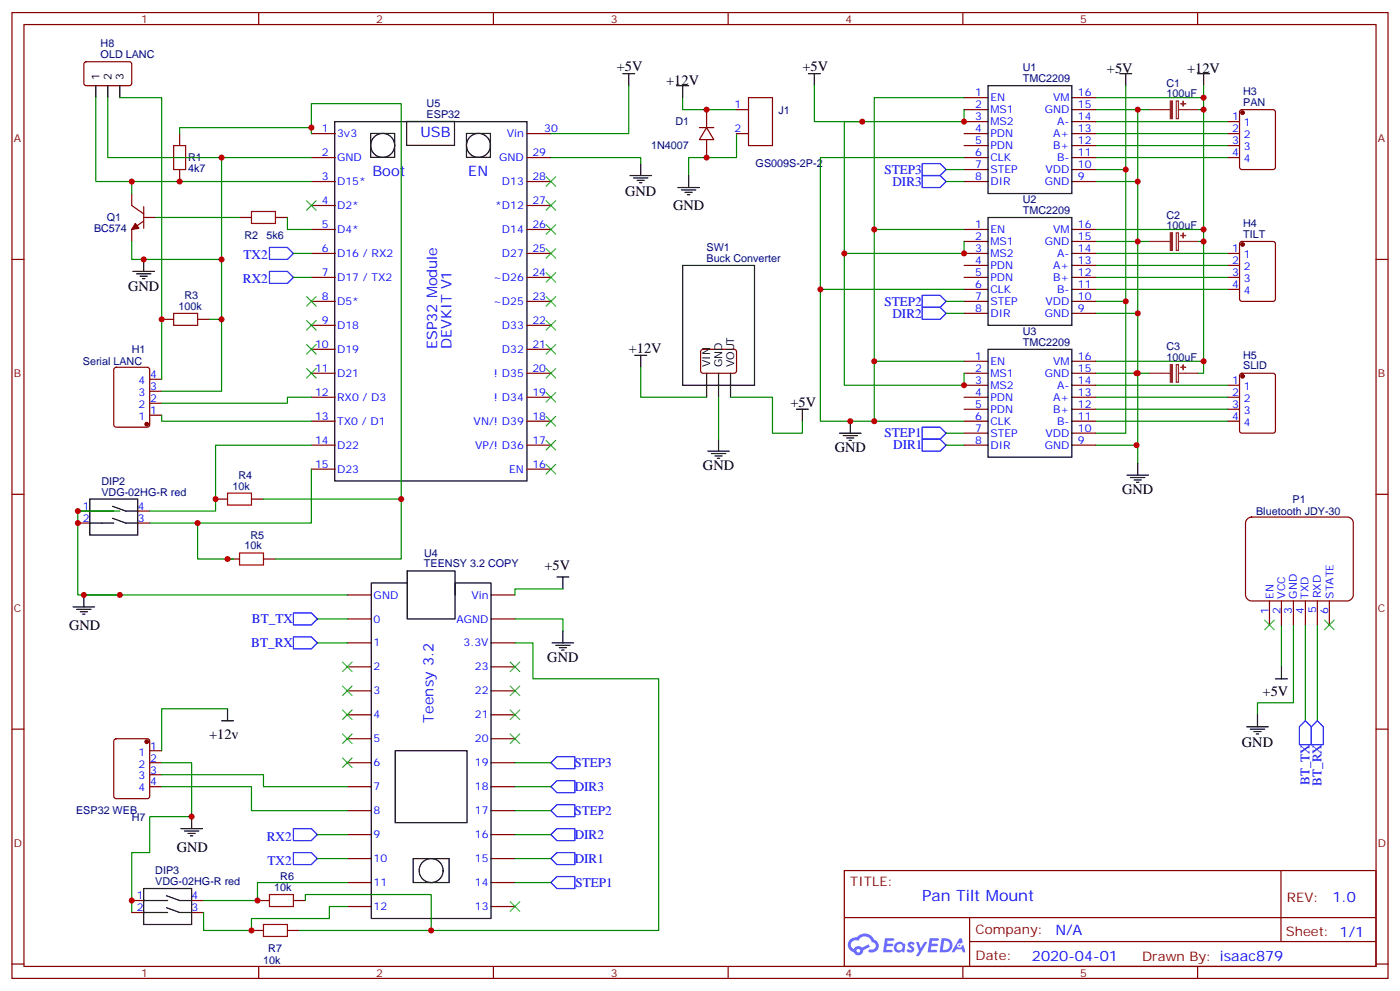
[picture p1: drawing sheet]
<svg xmlns="http://www.w3.org/2000/svg" width="412mm" height="292mm" viewBox="0 0 412 292" stroke-linecap="round" stroke-linejoin="round" font-family="sans-serif">
<g fill="none" stroke="#870000" stroke-width=".35">
<path d="M3.5 3.7h405.4v284.3h-405.4zM7.1 7.2h398.2v277.3h-398.2zM76.2 3.7v3.5M145.3 3.7v3.5M214.5 3.7v3.5M283.6 3.7v3.5M352.8 3.7v3.5M3.5 76.4h3.6M405.3 76.4h3.6M3.5 145.5h3.6M405.3 145.5h3.6M3.5 214.7h3.6"/>
<path d="M405.3 214.7h3.6M248.7 256.3h156.6v28.2h-156.6zM377.3 256.3v20.9M248.7 270.1h156.5M285.6 277.2h119.6M285.6 270.1v14.2M3.5 283.8h3.6M76.2 284.5v3.5M145.3 284.5v3.5M214.5 284.5v3.5M283.6 284.5v3.5M352.8 284.5v3.5"/>
<path d="M405.3 283.8h3.6"/>
</g>
<g fill="#5487ff">
<path d="M267.7 277.5a1.22 1.22 0 0 1 1.7 .2l-.4 .6a.47 .47 0 0 0-.3-.4 .47 .47 0 0 0-.5 .2l.1 .2a1.14 1.14 0 0 1 .8 1.8 1.14 1.14 0 0 1-1.9 0l-.2-.2 .5-.6 .7 .5a.29 .29 0 0 0 .3-.3 .29 .29 0 0 0-.2-.3 1.04 1.04 0 0 1-.6-1.7z"/>
<path d="M260.7 276.2h2.4l.3 .2-.2 .5-1.8 .1-.1 .8h1.5l.3 .4-.3 .4h-1.6l-.2 1.1h1.7l.2 .3-.2 .3-2.6 .1z"/>
<path d="M273.8 276.2h2.4l.3 .2-.1 .5-1.8 .1-.2 .8h1.6l.3 .4-.4 .4-1.6-.1-.1 1.1 1.7 .1 .2 .3-.2 .3-2.6 .1z"/>
<path d="M282.6 276.2h.7l.3 1.3-.6 .3a.69 .69 0 0 0-1 .3 .69 .69 0 0 0 .4 .9 .69 .69 0 0 0 .9-.6l.5-.2 .6 2.2h-.8l-.2-.9h-1.8l-.5 .9h-.8z"/>
<path d="M269.8 277.3h.8l.6 1.8 1.1-1.8h.9l-2.6 4.2h-.8l.9-1.5z"/>
<path d="M277.4 276.2l-.6 4.2h1.3a2.11 2.11 0 0 0 2.5-2.1 2.11 2.11 0 0 0-2.5-2.1zM278.1 277a1.39 1.39 0 0 1 1.7 1.4 1.39 1.39 0 0 1-1.8 1.2h-.3z"/>
<path d="M263.7 277.8a1.54 1.54 0 0 0-.1 2.2 1.54 1.54 0 0 0 2.2 .1l.6 .3 .3-2.3-.2-.3h-.4a1.49 1.49 0 0 0-2.4 0zM264 278.8a.94 .94 0 0 1 1.8 0 .94 .94 0 0 1-1.8 0z"/>
<path d="M250.4 276.6a2.18 2.18 0 0 0 1.1 3.7 1.44 1.44 0 0 0 1.6 .9 1.44 1.44 0 0 0 1.2-1.4l2-1.1-.5-.7-1.9 1a1.47 1.47 0 0 0-2.4 .4 1.39 1.39 0 0 1-.7-1.9 1.39 1.39 0 0 1 2-.5 2.12 2.12 0 0 1 2.2-1.3 2.12 2.12 0 0 1 1.9 1.7 1.14 1.14 0 0 1 1.1 1.4 1.14 1.14 0 0 1-1.7 .7 .43 .43 0 0 0-.5 .4 .43 .43 0 0 0 .4 .5 1.98 1.98 0 0 0 2.5-1.2 1.98 1.98 0 0 0-1.2-2.6 3.1 3.1 0 0 0-5.3-.6l-.9 .1zM252.3 279.9a.55 .55 0 0 1 1.1 0 .55 .55 0 0 1-1.1 0z"/>
<circle cx="282.6" cy="278.3" r=".26"/>
</g>
<g fill="none" stroke="#008700" stroke-width=".35">
<path d="M28.2 28.8v24.6h10.6M31.7 28.8v17.6h60M35.3 28.8h12.3v82.9M52.9 39.3v-1.7h38.8v1.7M91.7 37.6v-7.1h26.5v134.1h-37.1M185.2 25.2v14.1h-22.9M201.1 28.8v3.5h15.9M217 39.3v7.1h-14.2v5.3M239.9 25.2v10.6h14.1M284 28.8h-26.5v77.6h26.5M284 32.3v3.5h-35.3v77.6h35.3v-3.5M322.8 28.8h31.7v77.6h-31.7"/>
<path d="M322.8 32.3h12.3v38.8h-12.3M322.8 35.8h38.8M322.8 39.3h38.8M331.6 25.2v24.7M335.1 32.3h3.6M352.8 32.3h1.7M354.5 25.2v3.6M65.3 46.4v30h-26.5v-5.3M91.7 53.4h-52.9v3.6M162.3 46.4h26.4v1.8M278.7 53.4h5.3M278.7 49.9h5.3"/>
<path d="M284 46.4h-42.3v77.6h42.3M322.8 49.9h8.8v77.6h-8.8M322.8 53.4h12.3M322.8 42.9h38.8M322.8 46.4h38.8M45.9 64h24.7M65.3 76.4v38.8h-17.7M84.7 64v3.6h7M86.4 74.6h5.3M257.5 67.6h26.5M284 71.1v3.5h-35.3M322.8 67.6h31.7"/>
<path d="M322.8 74.6h38.8M322.8 78.1h38.8M338.7 71.1h-3.6v38.8h-12.3M352.8 71.1h1.7M61.7 94h3.6M86.4 81.7h5.3M241.7 85.2h42.3M278.7 92.3h5.3M278.7 88.7h5.3M322.8 88.7h8.8M322.8 92.3h12.3M322.8 81.7h38.8"/>
<path d="M322.8 85.2h38.8M91.7 116.9h-7v1.8h-37.1M188.7 108.1v8.8h19.4M211.7 116.9v12.4M215.2 116.9h12.3v10.6h8.9v-3.5M257.5 106.4v17.6M322.8 113.4h38.8M322.8 116.9h38.8M334.8 109.9h.3v21.2h-12.3M335.1 109.9h3.6M354.5 106.4v3.5h-1.7M47.6 122.2v1.8h44.1"/>
<path d="M91.7 131.1h-28.2v19.4h-19.4M91.7 138.1v15.9h-47.6M278.7 131.1h5.3M278.7 127.5h5.3M322.8 120.5h38.8M322.8 124h38.8M334.8 131.1h.3v5.2M35.3 150.5h-12.4v24.7h12.4M58.2 154v10.6h10.6M77.6 146.9h40.6M24.7 175.2h77.6M165.8 173.4h-14.1v1.8"/>
<path d="M93.5 182.2h8.8M93.5 189.3h8.8M151.7 182.2h14.1v3.5M151.7 189.3h5.3v10.5h37v74.1h-105.8M377.5 184v12.3M381 184v22.9h-10.6v3.5M384.5 184v28.2M388.1 184v28.2M67 208.7h-19.4v12.3M47.6 224.5h8.8v15.9h-12.3v10.6h-5.3v17.6M47.6 231.6h26.5v7.1h28.2M47.6 228.1h30v3.5h24.7"/>
<path d="M151.7 224.5h10.6M151.7 231.6h10.6M151.7 238.7h10.6M93.5 245.7h8.8M93.5 252.8h8.8M102.3 259.8h-26.5v5.3h-15.8M151.7 245.7h10.6M151.7 252.8h10.6M151.7 259.8h10.6M90 265.1v-1.8h37v10.6M102.3 266.9h-5.3v3.5h-22.9v3.5h-14.1v-5.3"/>
</g>
<g fill="none" stroke="#870000" stroke-width=".35">
<path d="M24.9 18.4l.5-.2h13l.4 .7-.1 5.9-.6 .4h-13l-.4-.7v-5.6zM52.9 39.3v3.6M91.7 39.3h7.1M155.2 39.3h7.1M206 37.6h4.3M208.1 37.6l2.2 3.5h-4.3zM208.1 32.3v5.3M217 32.3h3.5M217 39.3h3.5M220.5 28.8h7v14.1h-7zM284 28.8h7M284 32.3h7"/>
<path d="M284 39.3h7M284 35.8h7M315.7 28.8h7.1M315.7 32.3h7.1M315.7 39.3h7.1M315.7 35.8h7.1M361.6 39.3h3.5M361.6 35.8h3.5M365.4 32.5l.4-.2h9.2l.7 .4v16.5l-.5 .7h-9.4l-.6-.4-.1-16.5zM38.8 57v3.5l3.5 2.5M52.9 49.9v3.5M91.7 46.4h7.1"/>
<path d="M91.7 53.4h7.1M155.2 46.4h7.1M155.2 53.4h7.1M208.1 41.1v5.3M284 42.9h7M284 46.4h7M284 53.4h7M284 49.9h7M315.7 42.9h7.1M315.7 46.4h7.1M315.7 53.4h7.1M315.7 49.9h7.1"/>
<path d="M361.6 42.9h3.5M361.6 46.4h3.5M42.3 65.1l-3.5 2.5v3.5M42.3 64h3.6M42.3 60.9v6.3M70.6 64h3.5M81.1 64h3.6M91.7 74.6h7.1M91.7 67.6h7.1M91.7 60.5h7.1M155.2 74.6h7.1M155.2 67.6h7.1"/>
<path d="M155.2 60.5h7.1M284 74.6h7M284 78.1h7M284 67.6h7M284 71.1h7M315.7 74.6h7.1M315.7 78.1h7.1M315.7 67.6h7.1M315.7 71.1h7.1M361.6 74.6h3.5M361.6 78.1h3.5M365.4 71.3l.4-.2h9.2l.7 .4v16.5l-.5 .7h-9.4l-.6-.4-.1-16.5z"/>
<path d="M47.6 94h3.6M58.2 94h3.5M91.7 81.7h7.1M91.7 95.8h7.1M91.7 88.7h7.1M155.2 81.7h7.1M155.2 95.8h7.1M155.2 88.7h7.1M284 81.7h7M284 85.2h7M284 88.7h7M284 92.3h7"/>
<path d="M315.7 81.7h7.1M315.7 85.2h7.1M315.7 88.7h7.1M315.7 92.3h7.1M361.6 81.7h3.5M361.6 85.2h3.5M33.7 108.3l.5-.2h9.2l.6 .5 .1 16.5-.5 .6-9.4 .1-.6-.5-.1-16.5zM44.1 118.7h3.5M44.1 115.2h3.5M44.1 111.7h3.5M91.7 116.9h7.1M91.7 109.9h7.1"/>
<path d="M91.7 102.8h7.1M155.2 116.9h7.1M155.2 109.9h7.1M155.2 102.8h7.1M206.6 103l.5-.2 9.4 .1 .5 .6-.1 6-.6 .4-9.5-.1-.4-.6v-5.7zM284 113.4h7M284 116.9h7M284 109.9h7M284 106.4h7M315.7 113.4h7.1M315.7 116.9h7.1M315.7 109.9h7.1"/>
<path d="M315.7 106.4h7.1M361.6 113.4h3.5M361.6 116.9h3.5M365.4 110.1l.4-.2h9.2l.7 .4v16.5l-.5 .7h-9.4l-.6-.4-.1-16.5zM44.1 122.2h3.5M91.7 124h7.1M91.7 138.1h7.1M91.7 131.1h7.1M155.2 124h7.1M155.2 138.1h7.1M155.2 131.1h7.1M284 120.5h7"/>
<path d="M284 124h7M284 131.1h7M284 127.5h7M315.7 120.5h7.1M315.7 124h7.1M315.7 131.1h7.1M315.7 127.5h7.1M361.6 120.5h3.5M361.6 124h3.5M22.9 154h3.6M22.9 150.5h3.6M40.6 154h3.5"/>
<path d="M40.6 150.5h3.5M63.5 146.9h3.5M74.1 146.9h3.5M367.5 152.7l1.2-.5h28.2a1.76 1.76 0 0 1 1.7 1.8v21.2a1.89 1.89 0 0 1-1.7 1.7h-28.2a1.89 1.89 0 0 1-1.8-1.7v-21.2zM67 164.6h3.6M77.6 164.6h3.5M102.3 175.2h7.1M144.6 175.2h7.1M373.9 176.9v7.1M377.5 176.9v7.1M381 176.9v7.1M384.5 176.9v7.1"/>
<path d="M388.1 176.9v7.1M391.6 176.9v7.1M102.3 189.3h7.1M102.3 196.3h7.1M102.3 182.2h7.1M144.6 189.3h7.1M144.6 196.3h7.1M144.6 182.2h7.1M33.7 217.7l.5-.2h9.2l.6 .4 .1 16.5-.5 .7h-9.4l-.6-.4-.1-16.5zM102.3 203.4h7.1M102.3 210.4h7.1M102.3 217.5h7.1"/>
<path d="M144.6 203.4h7.1M144.6 210.4h7.1M144.6 217.5h7.1M44.1 224.5h3.5M44.1 231.6h3.5M44.1 221h3.5M44.1 228.1h3.5M102.3 224.5h7.1M102.3 231.6h7.1M102.3 238.7h7.1M144.6 224.5h7.1M144.6 231.6h7.1"/>
<path d="M144.6 238.7h7.1M102.3 245.7h7.1M102.3 252.8h7.1M102.3 259.8h7.1M144.6 245.7h7.1M144.6 252.8h7.1M144.6 259.8h7.1M38.8 268.6h3.5M38.8 265.1h3.5M56.4 268.6h3.6M56.4 265.1h3.6M74.1 273.9h3.5"/>
<path d="M75.8 265.1h3.6M84.7 273.9h3.5M86.4 265.1h3.6M102.3 266.9h7.1M144.6 266.9h7.1"/>
</g>
<g fill="none" stroke="#000" stroke-width=".35">
<path d="M28.2 25.2v3.6M31.7 25.2v3.6M35.3 25.2v3.6M98.6 35.8h56.6v105.8h-56.6zM109.2 39.3h7v7h-7zM119.8 35.8h14.1v7h-14.1zM137.4 39.3h7.1v7h-7.1zM183.4 21.7h3.6M185.2 21.7v3.5M199.3 25.2h3.5M201.1 25.2v3.6M238.1 21.7h3.6"/>
<path d="M239.9 21.7v3.5M291 25.2h24.7v31.8h-24.7zM329.8 21.7h3.6M331.6 21.7v3.5M352.8 21.7h3.5M354.5 21.7v3.5M185.6 51.7h6.3M186.6 52.4h4.3M187.7 53.1h2.1M188.4 53.8h.7M188.7 48.2v3.5M199.7 55.2h6.3"/>
<path d="M200.7 55.9h4.3M201.8 56.6h2.1M202.5 57.3h.7M202.8 51.7v3.5M39.2 79.9h6.3M42.3 76.4v3.5M201.1 78.1h21.1v35.3h-21.1zM291 64h24.7v31.8h-24.7zM40.2 80.6h4.2M41.3 81.3h2.1M42 82h.7M187 104.6h3.5"/>
<path d="M188.7 104.6v3.5M208.1 109.9v7M211.7 109.9v7M215.2 109.9v7M291 102.8h24.7v31.8h-24.7zM208.5 132.8h6.3M209.5 133.5h4.3M210.6 134.2h2.1M211.3 134.9h.7M211.7 129.3v3.5M234.6 120.5h3.5M236.4 120.5v3.5"/>
<path d="M247.3 127.5h6.3M248.4 128.2h4.2M249.4 128.9h2.1M250.1 129.6h.7M250.5 124v3.5M332 139.9h6.3M335.1 136.3v3.6M26.5 146.9h14.1v10.6h-14.1zM26.5 150.5h7M26.5 154h7M33.2 149l3.8 1.5h3.6M33.2 152.6l3.8 1.4h3.6"/>
<path d="M333 140.6h4.3M334.1 141.3h2.1M334.8 142h.7M21.5 178.7h6.4M22.6 179.4h4.2M24.7 175.2v3.5M119.9 168.1h14.2v14.1h-14.2zM119.9 171.6h-10.5v98.8h35.2v-98.8h-10.5v3.6M164 169.9h3.6M165.8 169.9v3.5M23.6 180.1h2.2M24.3 180.8h.7"/>
<path d="M162.6 189.3h6.4M163.7 190h4.2M164.7 190.7h2.2M165.5 191.4h.7M165.8 185.7v3.6M375.7 199.8h3.5M377.5 196.3v3.5M65.3 212.2h3.5M67 208.7v3.5M367.2 214h6.4M368.3 214.7h4.2M369.4 215.4h2.1"/>
<path d="M370.1 216.1h.7M370.4 210.4v3.6M116.4 221h21.2v21.2h-21.2zM53.3 243.9h6.3M54.3 244.7h4.3M55.4 245.4h2.1M56.1 246.1h.7M56.4 240.4v3.5M121.7 252.8h10.6v7h-10.6zM42.3 261.6h14.1v10.6h-14.1zM42.3 265.1h7.1M42.3 268.6h7.1"/>
<path d="M49 263.7l3.9 1.4h3.5M49 267.2l3.9 1.4h3.5"/>
<circle cx="112.7" cy="42.8" r="3.5"/>
<circle cx="140.9" cy="42.8" r="3.5"/>
<circle cx="127" cy="256.3" r="3.5"/>
</g>
<g fill="#870000" stroke="#870000" stroke-width=".35">
<path d="M39.9 65.8l1 1.4-2.1 .4z"/>
<circle cx="366" cy="33.2" r=".53"/>
<circle cx="366" cy="72" r=".53"/>
<circle cx="366" cy="110.8" r=".53"/>
<circle cx="43.2" cy="124.9" r=".53"/>
<circle cx="43.2" cy="218.4" r=".53"/>
</g>
<g fill="none" stroke="#00f" stroke-width=".35">
<path d="M271.6 48.2h5.3l1.8 1.7-1.8 1.8h-5.3zM271.6 51.7h5.3l1.8 1.7-1.8 1.8h-5.3zM79.4 79.9h5.3l1.7 1.8-1.7 1.7h-5.3zM79.4 72.8h5.3l1.7 1.8-1.7 1.8h-5.3zM271.6 87h5.3l1.8 1.7-1.8 1.8h-5.3zM271.6 90.5h5.3l1.8 1.8-1.8 1.7h-5.3zM271.6 125.8h5.3l1.8 1.7-1.8 1.8h-5.3zM271.6 129.3h5.3l1.8 1.8-1.8 1.7h-5.3zM86.4 187.5h5.3l1.8 1.8-1.8 1.7h-5.3zM86.4 180.4h5.3l1.8 1.8-1.8 1.8h-5.3zM382.8 214l1.7-1.8 1.8 1.8v5.3h-3.5zM386.3 214l1.8-1.8 1.7 1.8v5.3h-3.5z"/>
<path d="M162.3 238.7l1.7-1.8h5.3v3.5h-5.3zM162.3 231.6l1.7-1.8h5.3v3.6h-5.3zM162.3 224.5l1.7-1.7h5.3v3.5h-5.3zM86.4 243.9h5.3l1.8 1.8-1.8 1.8h-5.3zM86.4 251h5.3l1.8 1.8-1.8 1.7h-5.3zM162.3 252.8l1.7-1.8h5.3v3.5h-5.3zM162.3 245.7l1.7-1.8h5.3v3.6h-5.3zM164 258.1h5.3v3.5h-5.3l-1.7-1.8z"/>
</g>
<path d="M338.7 32.3h6M346.5 29.7h.6v5.2h-.6zM347.1 32.3h5.7M338.7 71.1h6M346.5 68.5h.6v5.2h-.6zM347.1 71.1h5.7M338.7 109.9h6M346.5 107.4h.6v5.1h-.6zM347.1 109.9h5.7" fill="none" stroke="#8c2424" stroke-width=".35"/>
<g fill="#8c2424" stroke="#8c2424" stroke-width=".35">
<path d="M344.7 29.7h.7v5.2h-.7z"/>
<path d="M348.5 29.8v1.4z"/>
<path d="M347.8 30.5l1.4 .1z"/>
<path d="M344.7 68.5h.7v5.2h-.7z"/>
<path d="M348.5 68.6v1.4z"/>
<path d="M347.8 69.3l1.4 .1z"/>
<path d="M344.7 107.4h.7v5.1h-.7z"/>
<path d="M348.5 107.4v1.4z"/>
<path d="M347.8 108.1l1.4 .1z"/>
</g>
<path d="M51.2 42.9h3.5v7h-3.5zM74.1 62.3h7v3.5h-7zM51.2 92.3h7v3.5h-7zM67 145.2h7.1v3.5h-7.1zM70.6 162.8h7v3.5h-7zM77.6 272.2h7.1v3.5h-7.1zM79.4 263.3h7v3.6h-7z" fill="none" stroke="#a10000" stroke-width=".35"/>
<g fill="none" stroke="#3c3" stroke-width=".35">
<path d="M90.3 59.1l2.8 2.8M93.1 59.1l-2.8 2.8M160.9 52l2.8 2.9M160.9 59.1l2.8 2.8M163.7 52l-2.8 2.9M163.7 59.1l-2.8 2.8M160.9 66.1l2.8 2.9M160.9 73.2l2.8 2.8M163.7 66.1l-2.8 2.9M163.7 73.2l-2.8 2.8M90.3 94.4l2.8 2.8M90.3 87.3l2.8 2.8"/>
<path d="M93.1 94.4l-2.8 2.8M93.1 87.3l-2.8 2.8M160.9 87.3l2.8 2.8M160.9 94.4l2.8 2.8M160.9 80.3l2.8 2.8M163.7 87.3l-2.8 2.8M163.7 94.4l-2.8 2.8M163.7 80.3l-2.8 2.8M90.3 108.5l2.8 2.8M90.3 101.4l2.8 2.8M93.1 108.5l-2.8 2.8M93.1 101.4l-2.8 2.8"/>
<path d="M160.9 101.4l2.8 2.8M160.9 115.5l2.8 2.9M160.9 108.5l2.8 2.8M163.7 101.4l-2.8 2.8M163.7 115.5l-2.8 2.9M163.7 108.5l-2.8 2.8M160.9 136.7l2.8 2.8M160.9 122.6l2.8 2.8M160.9 129.6l2.8 2.9M163.7 136.7l-2.8 2.8M163.7 122.6l-2.8 2.8M163.7 129.6l-2.8 2.9"/>
<path d="M100.9 194.9l2.8 2.8M103.7 194.9l-2.8 2.8M150.3 194.9l2.8 2.8M153.1 194.9l-2.8 2.8M372.5 182.6l2.9 2.8M375.4 182.6l-2.9 2.8M390.2 182.6l2.8 2.8M393 182.6l-2.8 2.8M100.9 202l2.8 2.8M100.9 209l2.8 2.8M100.9 216.1l2.8 2.8M103.7 202l-2.8 2.8"/>
<path d="M103.7 209l-2.8 2.8M103.7 216.1l-2.8 2.8M150.3 202l2.8 2.8M150.3 209l2.8 2.8M150.3 216.1l2.8 2.8M153.1 202l-2.8 2.8M153.1 209l-2.8 2.8M153.1 216.1l-2.8 2.8M100.9 223.1l2.8 2.9M103.7 223.1l-2.8 2.9M150.3 265.5l2.8 2.8M153.1 265.5l-2.8 2.8"/>
</g>
<g fill="#c00">
<circle cx="354.5" cy="106.4" r=".88"/>
<circle cx="354.5" cy="32.3" r=".88"/>
<circle cx="354.5" cy="67.6" r=".88"/>
<circle cx="334.8" cy="131.1" r=".88"/>
<circle cx="334.8" cy="109.9" r=".88"/>
<circle cx="335.1" cy="92.3" r=".88"/>
<circle cx="335.1" cy="71.1" r=".88"/>
<circle cx="331.6" cy="88.7" r=".88"/>
<circle cx="354.5" cy="28.8" r=".88"/>
<circle cx="335.1" cy="53.4" r=".88"/>
<circle cx="331.6" cy="49.9" r=".88"/>
<circle cx="335.1" cy="32.3" r=".88"/>
<circle cx="354.5" cy="71.1" r=".88"/>
<circle cx="335.1" cy="109.9" r=".88"/>
<circle cx="52.9" cy="53.4" r=".88"/>
<circle cx="38.8" cy="53.4" r=".88"/>
<circle cx="42.3" cy="76.4" r=".88"/>
<circle cx="65.3" cy="46.4" r=".88"/>
<circle cx="65.3" cy="76.4" r=".88"/>
<circle cx="47.6" cy="94" r=".88"/>
<circle cx="65.3" cy="94" r=".88"/>
<circle cx="257.5" cy="67.6" r=".88"/>
<circle cx="284" cy="113.4" r=".88"/>
<circle cx="284" cy="35.8" r=".88"/>
<circle cx="284" cy="74.6" r=".88"/>
<circle cx="250.5" cy="124" r=".88"/>
<circle cx="254" cy="35.8" r=".88"/>
<circle cx="257.5" cy="106.4" r=".88"/>
<circle cx="257.5" cy="124" r=".88"/>
<circle cx="241.7" cy="85.2" r=".88"/>
<circle cx="248.7" cy="74.6" r=".88"/>
<circle cx="35.3" cy="175.2" r=".88"/>
<circle cx="208.1" cy="32.3" r=".88"/>
<circle cx="208.1" cy="46.4" r=".88"/>
<circle cx="22.9" cy="154" r=".88"/>
<circle cx="22.9" cy="150.5" r=".88"/>
<circle cx="24.7" cy="175.2" r=".88"/>
<circle cx="56.4" cy="240.4" r=".88"/>
<circle cx="38.8" cy="265.1" r=".88"/>
<circle cx="75.8" cy="265.1" r=".88"/>
<circle cx="74.1" cy="273.9" r=".88"/>
<circle cx="127" cy="273.9" r=".88"/>
<circle cx="63.5" cy="146.9" r=".88"/>
<circle cx="91.7" cy="37.6" r=".88"/>
<circle cx="58.2" cy="154" r=".88"/>
<circle cx="67" cy="164.6" r=".88"/>
<circle cx="118.2" cy="146.9" r=".88"/>
</g>
<text font-size="4.6" fill="#00f" x="271.6" y="265.1">Pan Tilt Mount</text>
<g font-size="4.2">
<text x="181.7" y="21">+5V</text>
<text x="236.4" y="21">+5V</text>
<text x="326.1" y="21.4">+5V</text>
<text x="349.7" y="21.4">+12V</text>
<text x="196.3" y="24.9">+12V</text>
<text x="184.2" y="57.8">GND</text>
<text x="198.3" y="61.9">GND</text>
<text x="37.7" y="85.5">GND</text>
<text x="185.2" y="103.9">+12V</text>
<text x="232.8" y="119.8">+5V</text>
<text x="245.9" y="133.2">GND</text>
<text x="207.1" y="138.5">GND</text>
<text x="330.6" y="145.5">GND</text>
<text x="160.4" y="167.7">+5V</text>
<text x="20.3" y="185.6">GND</text>
<text x="161.2" y="194.9">GND</text>
<text x="371.9" y="204.8">+5V</text>
<text x="61.6" y="217.5">+12v</text>
<text x="365.8" y="220">GND</text>
<text x="52.1" y="250.9">GND</text>
</g>
<g font-size="4.2" fill="#00f">
<text x="123.8" y="40.4">USB</text>
<text x="109.7" y="51.7">Boot</text>
<text x="137.9" y="51.7">EN</text>
<text x="128.8" y="102.8" transform="rotate(-90 128.8 102.8)">ESP32 Module</text>
<text x="133" y="102.8" transform="rotate(-90 133 102.8)">DEVKIT V1</text>
<text x="127.7" y="212.7" transform="rotate(-90 127.7 212.7)">Teensy 3.2</text>
<text x="392.5" y="265.6">1.0</text>
<text x="310.9" y="275.1">N/A</text>
<text x="304" y="282.9">2020-04-01</text>
</g>
<g font-size="3.9" fill="#00f">
<text x="260.5" y="51.2">STEP3</text>
<text x="262.9" y="54.7">DIR3</text>
<text x="71.7" y="76.4">TX2</text>
<text x="71.6" y="83.4">RX2</text>
<text x="260.5" y="90">STEP2</text>
<text x="262.9" y="93.5">DIR2</text>
<text x="260.5" y="128.8">STEP1</text>
<text x="263.1" y="132.3">DIR1</text>
<text x="74.2" y="183.4">BT_TX</text>
<text x="74" y="190.5">BT_RX</text>
<text x="169.2" y="225.8">STEP3</text>
<text x="169.3" y="232.8">DIR3</text>
<text x="385.8" y="231.1" transform="rotate(-90 385.8 231.1)">BT_TX</text>
<text x="389.3" y="231.3" transform="rotate(-90 389.3 231.3)">BT_RX</text>
<text x="169.2" y="239.9">STEP2</text>
<text x="78.6" y="247.5">RX2</text>
<text x="169.3" y="246.9">DIR2</text>
<text x="78.8" y="254.5">TX2</text>
<text x="169.3" y="254">DIR1</text>
<text x="169.5" y="261.1">STEP1</text>
</g>
<g font-size="3.9" fill="#800">
<text x="250.5" y="260.9">TITLE:</text>
<text x="379.1" y="265.6">REV:</text>
<text x="287.4" y="275.1">Company:</text>
<text x="378.7" y="275.7">Sheet: 1/1</text>
<text x="287.4" y="282.8">Date:</text>
<text x="336.4" y="282.8">Drawn By: isaac879</text>
</g>
<g font-size="3.2" fill="#800">
<text x="41.6" y="6.7">1</text>
<text x="110.8" y="6.7">2</text>
<text x="179.9" y="6.7">3</text>
<text x="249.1" y="6.7">4</text>
<text x="318.2" y="6.7">5</text>
<text x="4.1" y="41.8">A</text>
<text x="405.9" y="41.8">A</text>
<text x="4.1" y="110.9">B</text>
<text x="405.9" y="110.9">B</text>
<text x="4.1" y="180.1">C</text>
<text x="405.9" y="180.1">C</text>
<text x="4.1" y="249.2">D</text>
<text x="405.9" y="249.2">D</text>
<text x="41.6" y="287.5">1</text>
<text x="110.8" y="287.5">2</text>
<text x="179.9" y="287.5">3</text>
<text x="249.1" y="287.5">4</text>
<text x="318.2" y="287.5">5</text>
</g>
<g font-size="3.2" fill="#000080">
<text x="29.7" y="17.1">OLD LANC</text>
<text x="29.7" y="13.9">H8</text>
<text x="301.3" y="21">U1</text>
<text x="301.3" y="24.2">TMC2209</text>
<text x="343.6" y="28.7">100uF</text>
<text x="343.6" y="25.6">C1</text>
<text x="366.2" y="28">H3</text>
<text x="125.7" y="34.7">ESP32</text>
<text x="125.7" y="31.5">U5</text>
<text x="229.3" y="33.5">J1</text>
<text x="366.2" y="31.1">PAN</text>
<text x="199" y="36.9">D1</text>
<text x="55.4" y="47.4">R1</text>
<text x="191.8" y="44">1N4007</text>
<text x="55.4" y="50.6">4k7</text>
<text x="222.6" y="49.2">GS009S-2P-2</text>
<text x="301.3" y="59.8">U2</text>
<text x="31.5" y="65.1">Q1</text>
<text x="301.3" y="63">TMC2209</text>
<text x="343.6" y="64.4">C2</text>
<text x="27.7" y="68.4">BC574</text>
<text x="72" y="70.4">R2</text>
<text x="78.5" y="70.4">5k6</text>
<text x="343.6" y="67.5">100uF</text>
<text x="366.2" y="69.9">TILT</text>
<text x="366.2" y="66.8">H4</text>
<text x="208.1" y="77.1">Buck Converter</text>
<text x="208.1" y="73.9">SW1</text>
<text x="54.3" y="88">R3</text>
<text x="52.6" y="91.2">100k</text>
<text x="301.3" y="101.8">TMC2209</text>
<text x="301.3" y="98.6">U3</text>
<text x="24.4" y="107.4">Serial LANC</text>
<text x="38.8" y="103.9">H1</text>
<text x="343.6" y="106.3">100uF</text>
<text x="343.6" y="103.2">C3</text>
<text x="366.2" y="105.6">H5</text>
<text x="366.2" y="108.7">SLID</text>
<text x="29.9" y="142.7">DIP2</text>
<text x="70.2" y="140.9">R4</text>
<text x="29.9" y="145.9">VDG-02HG-R red</text>
<text x="68.5" y="144.1">10k</text>
<text x="380.8" y="148.1">P1</text>
<text x="370" y="151.6">Bluetooth JDY-30</text>
<text x="72" y="161.7">10k</text>
<text x="73.7" y="158.6">R5</text>
<text x="124.9" y="167">TEENSY 3.2 COPY</text>
<text x="124.9" y="163.9">U4</text>
<text x="22.4" y="239.7">ESP32 WEB</text>
<text x="38.8" y="241.8">H7</text>
<text x="45.7" y="257.4">DIP3</text>
<text x="45.7" y="260.5">VDG-02HG-R red</text>
<text x="80.8" y="262.3">10k</text>
<text x="82.6" y="259.1">R6</text>
<text x="79" y="280.3">R7</text>
<text x="77.5" y="283.8">10k</text>
</g>
<g font-size="3.2">
<text x="29.3" y="23.5" transform="rotate(-90 29.3 23.5)">1</text>
<text x="32.8" y="23.5" transform="rotate(-90 32.8 23.5)">2</text>
<text x="36.3" y="23.5" transform="rotate(-90 36.3 23.5)">3</text>
<text x="209.2" y="108.1" transform="rotate(-90 209.2 108.1)">VIN</text>
<text x="212.7" y="108.1" transform="rotate(-90 212.7 108.1)">GND</text>
<text x="216.3" y="108.1" transform="rotate(-90 216.3 108.1)">VOUT</text>
</g>
<g font-size="3.2" fill="#00f">
<text x="287.3" y="28.4">1</text>
<text x="291.7" y="29.8">EN</text>
<text x="310.2" y="29.8">VM</text>
<text x="317.5" y="28.4">16</text>
<text x="216.4" y="31.9">1</text>
<text x="287.3" y="31.9">2</text>
<text x="287.3" y="35.5">3</text>
<text x="291.7" y="33.3">MS1</text>
<text x="307.7" y="33.3">GND</text>
<text x="317.5" y="35.5">14</text>
<text x="317.5" y="31.9">15</text>
<text x="362.9" y="35.5">1</text>
<text x="94.8" y="38.9">1</text>
<text x="99.3" y="40.3">3v3</text>
<text x="149.3" y="40.3">Vin</text>
<text x="160.3" y="38.9">30</text>
<text x="216.4" y="39">2</text>
<text x="287.3" y="39">4</text>
<text x="291.7" y="36.9">MS2</text>
<text x="291.7" y="40.4">PDN</text>
<text x="310.3" y="40.4">A+</text>
<text x="311.4" y="36.9">A-</text>
<text x="317.5" y="39">13</text>
<text x="362.9" y="39">2</text>
<text x="366.4" y="37.2">1</text>
<text x="366.4" y="40.7">2</text>
<text x="94.8" y="46">2</text>
<text x="99.3" y="47.4">GND</text>
<text x="147.1" y="47.4">GND</text>
<text x="156.8" y="46">29</text>
<text x="287.3" y="42.5">5</text>
<text x="287.3" y="46">6</text>
<text x="291.7" y="43.9">PDN</text>
<text x="291.7" y="47.4">CLK</text>
<text x="310.3" y="43.9">B+</text>
<text x="311.4" y="47.4">B-</text>
<text x="317.5" y="46">11</text>
<text x="317.5" y="42.5">12</text>
<text x="362.9" y="42.5">3</text>
<text x="362.9" y="46">4</text>
<text x="366.4" y="44.3">3</text>
<text x="366.4" y="47.8">4</text>
<text x="94.8" y="53">3</text>
<text x="156.8" y="53">28</text>
<text x="287.3" y="49.6">7</text>
<text x="287.3" y="53.1">8</text>
<text x="291.7" y="51">STEP</text>
<text x="308" y="51">VDD</text>
<text x="317.5" y="53.1">9</text>
<text x="317.5" y="49.6">10</text>
<text x="99.3" y="54.5">D15*</text>
<text x="147.9" y="54.5">D13</text>
<text x="291.7" y="54.5">DIR</text>
<text x="307.7" y="54.5">GND</text>
<text x="94.8" y="60.1">4</text>
<text x="99.3" y="61.5">D2*</text>
<text x="145.9" y="61.5">*D12</text>
<text x="156.8" y="60.1">27</text>
<text x="94.8" y="67.2">5</text>
<text x="99.3" y="68.6">D4*</text>
<text x="147.9" y="68.6">D14</text>
<text x="156.8" y="67.2">26</text>
<text x="287.3" y="67.2">1</text>
<text x="287.3" y="70.7">2</text>
<text x="291.7" y="68.6">EN</text>
<text x="310.2" y="68.6">VM</text>
<text x="317.5" y="70.7">15</text>
<text x="317.5" y="67.2">16</text>
<text x="94.8" y="74.2">6</text>
<text x="99.3" y="75.6">D16 / RX2</text>
<text x="147.9" y="75.6">D27</text>
<text x="156.8" y="74.2">25</text>
<text x="287.3" y="74.3">3</text>
<text x="287.3" y="77.8">4</text>
<text x="291.7" y="72.1">MS1</text>
<text x="291.7" y="75.7">MS2</text>
<text x="307.7" y="72.1">GND</text>
<text x="311.4" y="75.7">A-</text>
<text x="317.5" y="77.8">13</text>
<text x="317.5" y="74.3">14</text>
<text x="362.9" y="74.3">1</text>
<text x="362.9" y="77.8">2</text>
<text x="366.4" y="76">1</text>
<text x="94.8" y="81.3">7</text>
<text x="99.3" y="82.7">D17 / TX2</text>
<text x="145.3" y="82.7">~D26</text>
<text x="156.8" y="81.3">24</text>
<text x="287.3" y="81.3">5</text>
<text x="291.7" y="79.2">PDN</text>
<text x="291.7" y="82.7">PDN</text>
<text x="310.3" y="82.7">B+</text>
<text x="310.3" y="79.2">A+</text>
<text x="317.5" y="81.3">12</text>
<text x="362.9" y="81.3">3</text>
<text x="366.4" y="79.6">2</text>
<text x="366.4" y="83.1">3</text>
<text x="94.8" y="88.3">8</text>
<text x="99.3" y="89.7">D5*</text>
<text x="145.3" y="89.7">~D25</text>
<text x="156.8" y="88.3">23</text>
<text x="287.3" y="84.8">6</text>
<text x="287.3" y="88.4">7</text>
<text x="291.7" y="86.3">CLK</text>
<text x="291.7" y="89.8">STEP</text>
<text x="308" y="89.8">VDD</text>
<text x="311.4" y="86.3">B-</text>
<text x="317.5" y="88.4">10</text>
<text x="317.5" y="84.8">11</text>
<text x="362.9" y="84.8">4</text>
<text x="366.4" y="86.6">4</text>
<text x="94.8" y="95.4">9</text>
<text x="156.8" y="95.4">22</text>
<text x="287.3" y="91.9">8</text>
<text x="291.7" y="93.3">DIR</text>
<text x="307.7" y="93.3">GND</text>
<text x="317.5" y="91.9">9</text>
<text x="99.3" y="96.8">D18</text>
<text x="147.9" y="96.8">D33</text>
<text x="92.8" y="102.4">10</text>
<text x="99.3" y="103.8">D19</text>
<text x="147.9" y="103.8">D32</text>
<text x="156.8" y="102.4">21</text>
<text x="287.3" y="106">1</text>
<text x="291.7" y="107.4">EN</text>
<text x="310.2" y="107.4">VM</text>
<text x="317.5" y="106">16</text>
<text x="40.8" y="113.1">4</text>
<text x="44.3" y="111.3">4</text>
<text x="92.8" y="109.5">11</text>
<text x="99.3" y="110.9">D21</text>
<text x="145.5" y="110.9">! D35</text>
<text x="156.8" y="109.5">20</text>
<text x="287.3" y="109.5">2</text>
<text x="287.3" y="113.1">3</text>
<text x="291.7" y="110.9">MS1</text>
<text x="307.7" y="110.9">GND</text>
<text x="317.5" y="113.1">14</text>
<text x="317.5" y="109.5">15</text>
<text x="362.9" y="113.1">1</text>
<text x="40.8" y="116.6">3</text>
<text x="44.3" y="118.4">2</text>
<text x="44.3" y="114.8">3</text>
<text x="92.8" y="116.5">12</text>
<text x="99.3" y="118">RX0 / D3</text>
<text x="145.5" y="118">! D34</text>
<text x="156.8" y="116.5">19</text>
<text x="287.3" y="116.6">4</text>
<text x="291.7" y="114.5">MS2</text>
<text x="291.7" y="118">PDN</text>
<text x="310.3" y="118">A+</text>
<text x="311.4" y="114.5">A-</text>
<text x="317.5" y="116.6">13</text>
<text x="362.9" y="116.6">2</text>
<text x="366.4" y="114.8">1</text>
<text x="366.4" y="118.4">2</text>
<text x="40.8" y="123.6">1</text>
<text x="40.8" y="120.1">2</text>
<text x="44.3" y="121.9">1</text>
<text x="92.8" y="123.6">13</text>
<text x="99.3" y="125">TX0 / D1</text>
<text x="139.5" y="125">VN/! D39</text>
<text x="156.8" y="123.6">18</text>
<text x="287.3" y="120.1">5</text>
<text x="287.3" y="123.6">6</text>
<text x="291.7" y="121.5">PDN</text>
<text x="291.7" y="125.1">CLK</text>
<text x="310.3" y="121.5">B+</text>
<text x="311.4" y="125.1">B-</text>
<text x="317.5" y="123.6">11</text>
<text x="317.5" y="120.1">12</text>
<text x="362.9" y="120.1">3</text>
<text x="362.9" y="123.6">4</text>
<text x="366.4" y="121.9">3</text>
<text x="366.4" y="125.4">4</text>
<text x="92.8" y="130.7">14</text>
<text x="156.8" y="130.7">17</text>
<text x="287.3" y="127.2">7</text>
<text x="287.3" y="130.7">8</text>
<text x="291.7" y="128.6">STEP</text>
<text x="308" y="128.6">VDD</text>
<text x="317.5" y="130.7">9</text>
<text x="317.5" y="127.2">10</text>
<text x="92.8" y="137.7">15</text>
<text x="99.3" y="132.1">D22</text>
<text x="140" y="132.1">VP/! D36</text>
<text x="156.8" y="137.7">16</text>
<text x="291.7" y="132.1">DIR</text>
<text x="307.7" y="132.1">GND</text>
<text x="99.3" y="139.1">D23</text>
<text x="150" y="139.1">EN</text>
<text x="24.4" y="153.6">2</text>
<text x="24.4" y="150.1">1</text>
<text x="40.6" y="153.6">3</text>
<text x="40.6" y="150.1">4</text>
<text x="110.1" y="176.2">GND</text>
<text x="138.9" y="176.2">Vin</text>
<text x="375.1" y="176.2" transform="rotate(-90 375.1 176.2)">EN</text>
<text x="378.6" y="176.2" transform="rotate(-90 378.6 176.2)">VCC</text>
<text x="382" y="176.2" transform="rotate(-90 382 176.2)">GND</text>
<text x="385.5" y="176.2" transform="rotate(-90 385.5 176.2)">TXD</text>
<text x="389.1" y="176.1" transform="rotate(-90 389.1 176.1)">RXD</text>
<text x="392.8" y="176.2" transform="rotate(-90 392.8 176.2)">STATE</text>
<text x="110.1" y="183.3">0</text>
<text x="134.5" y="183.3">AGND</text>
<text x="373.6" y="180.7" transform="rotate(-90 373.6 180.7)">1</text>
<text x="377.2" y="180.7" transform="rotate(-90 377.2 180.7)">2</text>
<text x="380.6" y="180.7" transform="rotate(-90 380.6 180.7)">3</text>
<text x="384.1" y="180.7" transform="rotate(-90 384.1 180.7)">4</text>
<text x="387.7" y="180.6" transform="rotate(-90 387.7 180.6)">5</text>
<text x="391.3" y="180.7" transform="rotate(-90 391.3 180.7)">6</text>
<text x="110.1" y="190.3">1</text>
<text x="136.6" y="190.3">3.3V</text>
<text x="110.1" y="197.4">2</text>
<text x="139.9" y="197.4">23</text>
<text x="110.1" y="204.4">3</text>
<text x="139.9" y="204.4">22</text>
<text x="110.1" y="211.5">4</text>
<text x="139.9" y="211.5">21</text>
<text x="44.3" y="220.7">1</text>
<text x="110.1" y="218.5">5</text>
<text x="139.9" y="218.5">20</text>
<text x="40.8" y="222.4">1</text>
<text x="40.8" y="226">2</text>
<text x="44.3" y="224.2">2</text>
<text x="44.3" y="227.7">3</text>
<text x="110.1" y="225.6">6</text>
<text x="139.9" y="225.6">19</text>
<text x="40.8" y="229.5">3</text>
<text x="40.8" y="233">4</text>
<text x="44.3" y="231.2">4</text>
<text x="110.1" y="232.7">7</text>
<text x="139.9" y="232.7">18</text>
<text x="110.1" y="239.7">8</text>
<text x="139.9" y="239.7">17</text>
<text x="110.1" y="246.8">9</text>
<text x="139.9" y="246.8">16</text>
<text x="110.1" y="253.8">10</text>
<text x="139.9" y="253.8">15</text>
<text x="110.1" y="260.9">11</text>
<text x="139.9" y="260.9">14</text>
<text x="40.3" y="268.3">2</text>
<text x="40.3" y="264.8">1</text>
<text x="56.4" y="268.3">3</text>
<text x="56.4" y="264.8">4</text>
<text x="110.1" y="267.9">12</text>
<text x="139.9" y="267.9">13</text>
</g>
</svg>
